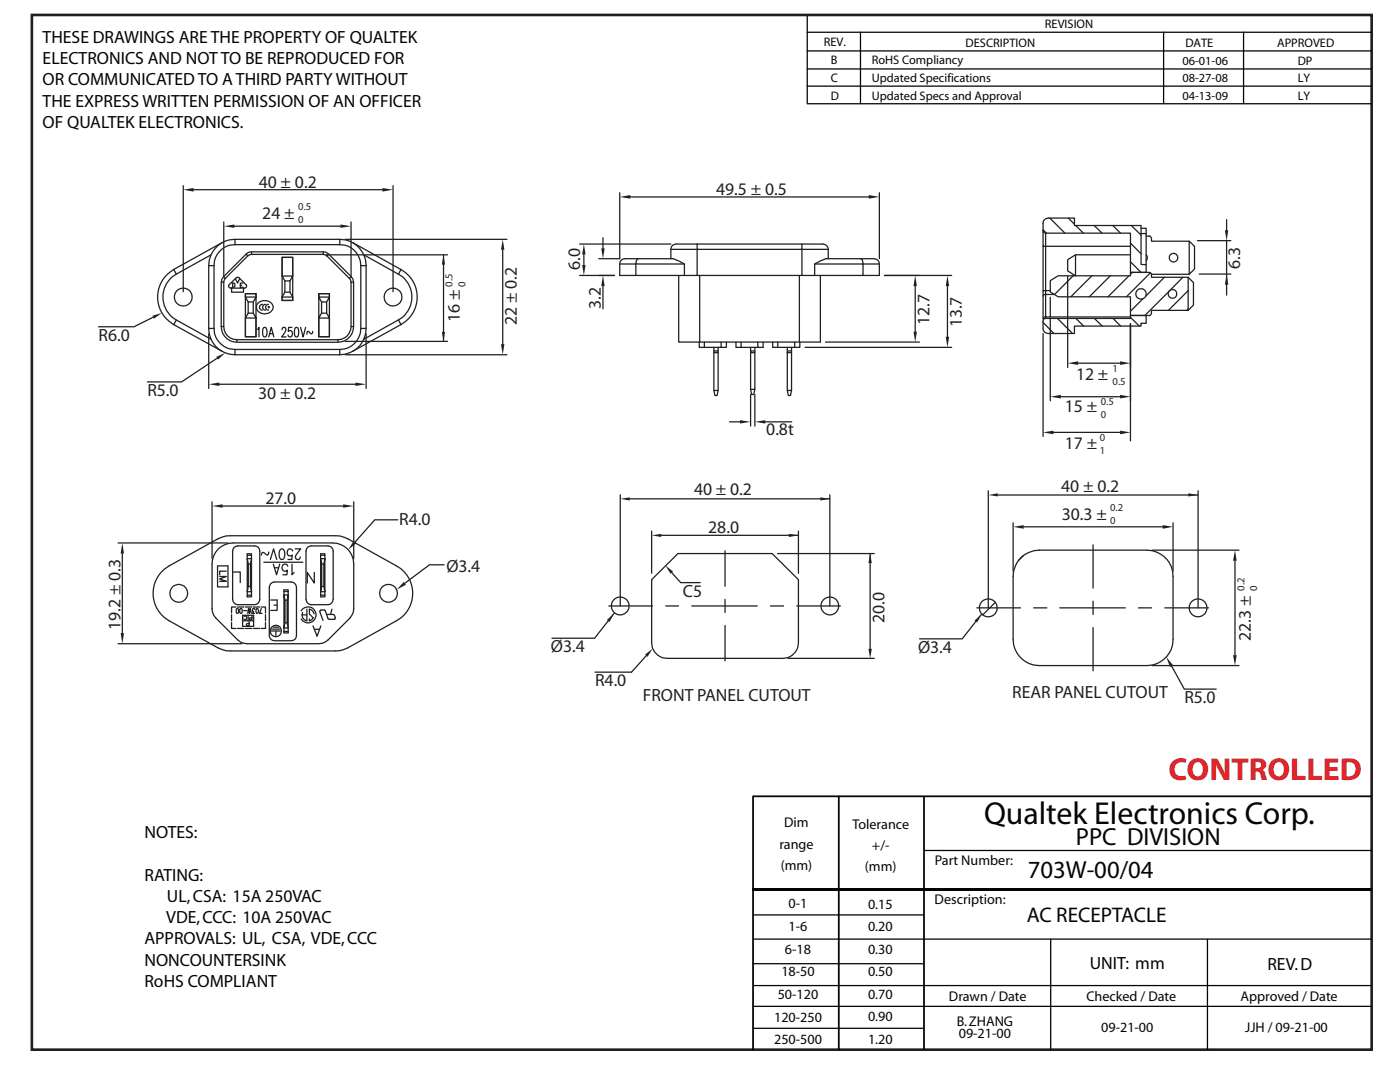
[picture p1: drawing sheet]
<svg xmlns="http://www.w3.org/2000/svg" width="279mm" height="216mm" viewBox="0 0 279 216" stroke-linecap="round" stroke-linejoin="round" font-family="sans-serif">
<path d="M6.4 3h267.3v206.5h-267.3z" fill="none" stroke="#231f20" stroke-width=".53"/>
<path d="M167.4 158.9v50.4M184.4 159v50.4M273.7 158.9h-123.4v50.6" fill="none" stroke="#050504" stroke-width=".35"/>
<g fill="none" stroke="#050504" stroke-width=".25">
<path d="M161.1 6.4h112.6M161.1 10.2h112.6M161.1 13.8h112.6M161.1 3.2v17.5M161.1 17.2h112.6M171.7 6.4v14.3M232.2 6.4v14.3M248.2 6.4v14.3M161.2 20.7h112.4M184.5 169.7h89.2M150.3 192.3h34M150.3 182.6h34.1"/>
<path d="M150.3 187.4h123.4M150.4 196.7h123.3M209.7 187.4v22.2M241 187.4v22.1M150.3 200.8h123.4M150.3 205.2h34"/>
</g>
<path d="M273.7 177.4h-123.5" fill="none" stroke="#050504" stroke-width=".4"/>
<path d="M150.2 177.2v.4h34.4v-.4" fill="none" stroke="#050504" stroke-width=".2"/>
<g fill="none" stroke="#231f20" stroke-width=".25">
<path d="M34.7 53.8l.5 .9M34.7 53.8a6.3 6.3 0 0 0 0 11M35.2 54.7a5.3 5.3 0 0 0 0 9.1M41.7 53v12.5h1M42.1 50.8l-6.9 3.9M42.7 53v12.5M44.4 48.4l-9.7 5.4M44.6 55.2l.4 .3M44.7 56.3v8.9h-.5M45 55.5l-.3 .8h-.5M46.9 47.8h20.9v1h-20.9zM46.9 48.8a4.2 4.2 0 0 0-4.2 4.2h-1"/>
<path d="M46.9 47.8a5.3 5.3 0 0 0-5.2 5.2M49 59.3v-.7h2.1v.7M49 59.3h2.1M49.1 50.7l.3 .4M49.1 50.7l.7-.4h.4h14.3l.8 .2 4.8 4.7 .3 .5 .2 .6v8.9a3.1 3.1 0 0 1-3.2 3.1h-20.1a3.1 3.1 0 0 1-3.1-3.1v-8.9l.1-.6 .3-.5zM49.4 51.1l-4.4 4.4M50.2 50.8l-.8 .3M50.2 50.3v.5h14.3v-.5M51.1 59.3v4.2l-.6-1v-2.3zM56.3 55.1v-3.7h2.1v3.7M56.3 59.3h2.1M56.3 55.1h2.1l-.5 1h-1z"/>
<path d="M56.9 56.1v2.2l-.6 1M57.9 56.1v2.2M58.4 55.1v4.2l-.5-1h-1M58.4 55.1v-3.7h-2.1v8.6h2.1v-.7M58.4 59.3v.7h-2.1v-.7M63.6 59.3v-.7h2.1v.7M63.6 59.3h2.1M64.5 50.8l.7 .3M65.2 51.1l4.5 4.4 .4-.3M65.6 50.7l-.4 .4M65.7 59.3v4.2l-.5-1v-2.3zM67.8 48.8a4.2 4.2 0 0 1 4.2 4.2"/>
<path d="M67.8 47.8a5.3 5.3 0 0 1 5.3 5.2M69.7 55.5l.4 .8M70.1 56.3v8.9h.5M70.1 56.3h.5M70.4 48.4l9.6 5.4-.5 .9-6.9-3.9M72 53h1.1M72 53v12.5M73.1 53v12.5h-1.1M79.5 54.7a5.2 5.2 0 0 1 0 9.1M80 53.8a6.3 6.3 0 0 1 0 11M123.7 52.7v2.3h3.2M123.7 52.7h3.2v2.3h9.7"/>
<path d="M127.4 51.6h-2.7a1.02 1.02 0 0 0-1 1.1M133.9 51.6v-1.8h5.2v5.2h-2.5M135.4 55v13.3h4.2M136.6 52.7h-9.7v-.2a.81 .81 0 0 1 .5-.9h6.9l2.3 1.1v2.3M139.1 48.7h20.9v1.1h-20.9zM139.1 48.7h-4.2a1.02 1.02 0 0 0-1 1.1M139.6 55v13.3h19.9M159.5 55v13.3h4.2v-13.3M160 48.7h4.2a1.08 1.08 0 0 1 1.1 1.1M160 55h2.6M162.6 52.7h9.6v2.3h-9.6M165.3 49.8h-5.3v5.2h-20.9"/>
<path d="M165.3 49.8v1.8M171.7 51.6l.3 .2 .2 .9h3.3M175.5 52.7a1.02 1.02 0 0 0-1.1-1.1h-9.6l-2.2 1.1v2.3M175.5 52.7v2.3h-3.3M208.2 45.8l.6 .7M208.2 46v-1.4a1.01 1.01 0 0 1 1-1.1h5.2v1.5h13.3v7.8h1v1.6h-3.1v-7.9h-16.9M208.2 46v.3l.5 .2M208.2 49.1v8.9M208.2 46v3.1h.5v-2.6M209.5 43.5l3 3M209.6 56l1.6-1h14.4v-.6h3.9l.3 .3v.6h7.3v6.6h-7.3v.7l-.3 .3h-3.9v-3.7h-14.4l-1.6-1zM210.4 58.8h-1.7v-.8h-.5v1.1"/>
<path d="M213.1 51.8l1.5-1v4.2l-1.5-.9zM213.2 43.5l1.2 1.2M214.2 55l-3.7 3.8M214.6 50.8h11M214.7 45l1.5 1.5M217.9 55l-4.2 4.2M218.4 45l1.5 1.5M221.6 55l-4.2 4.2M222.1 45l1.5 1.5M225.3 55l-4.2 4.2M225.6 52.2l2.1 2.2M225.6 48.5l2.1 2.1"/>
<path d="M225.6 49.1h-16.9v8.9h.9M225.8 45l1.9 1.9M226 54.4l-.4 .3M227.7 46.6h1v6.2M227.7 45.5h1v1.1M228.1 59.6l-2.5 2.5M228.7 50.8l.3 .4v.4l-.3 .4M228.7 47.1h.8l.3 .4v.6h7.5v6.6h-7.5M229.6 54.4l-4.8 4.8M232.4 55.3l-3.7 3.8M233.3 58.1l-4.8 4.8M236.1 55.3l-2.6 2.7"/>
<path d="M237.1 58l-3.9 3.9M237.1 55.3l1.1 1.1v4.5l-1.1 1M237.3 48.1l1.1 1v4.6l-1.1 1M41.7 65.5a5.2 5.2 0 0 0 5.2 5.3v-1.1M42.1 67.7l-6.9-3.9-.5 1 9.7 5.3M42.7 65.5a4.2 4.2 0 0 0 4.2 4.2M44.7 65.2a2.6 2.6 0 0 0 2.6 2.6v.5M46.9 70.8h20.9M46.9 69.7h20.9M47.3 67.8h20.1M49 63.5h2.1v3.7h-2.1zM49.5 60.2l-.5-.9v4.2l.5-1"/>
<path d="M50.5 60.2h-1v2.3h1M63.6 63.5v3.7h2.1v-3.7M63.6 63.5h2.1M64.2 60.2l-.6-.9v4.2l.6-1M65.2 60.2h-1v2.3h1M65.7 63.5v3.7h-2.1v-3.7M67.4 67.8v.5M67.8 69.7v1.1M70.1 65.2a2.6 2.6 0 0 1-2.7 2.6M72 65.5a4.2 4.2 0 0 1-4.2 4.2M73.1 65.5a5.2 5.2 0 0 1-5.3 5.3M79.5 63.8l-6.9 3.9"/>
<path d="M79.5 63.8l.5 1M80 64.8l-9.6 5.3M139.6 68.3v1h1M140.6 68.3v1h3.3M142.5 77.9h.8l-.2 1h-.4zM142.5 70v7.9M142.5 69.3v.7h.8v-.7M143.3 70v.4h-.8M143.3 70.4v7.5M143.9 68.3v1h1.1v-1M146.9 68.3v1h1M147.9 68.3v1h3.3"/>
<path d="M149.8 70h.8v.4h-.8zM149.8 77.7l.2 1h.4l.2-1M149.8 69.3v.7M149.8 70.4v7.3M150.6 70.4v7.3h-.8M150.6 69.3v.7M151.2 68.3v1h1.1v-1M154.2 68.3v1h1M155.2 68.3v1M157.1 77.9h.9l-.2 1h-.5zM157.1 70v7.9M157.1 69.3v.7h.9v-.7"/>
<path d="M158 70v.4h-.9M158 70.4v7.5M158.6 68.3v1h-3.4M159.6 68.3v1h-1M208.2 64.3l2.1 2.2M208.4 63.6l17.2-.1v-.6h3.1v1.6h-1v.6h-13.3v1.4h-5.2a1.01 1.01 0 0 1-1-1v-1.5zM211 63.5l3.1 3M214.7 63.5l1.6 1.6M218.4 63.5l1.6 1.6M222.1 63.5l1.6 1.6M225.6 63.3l1.8 1.8M225.6 63.2h-16.9v-4.4h-.3l-.2 .3v4.5l.2-.4h.3v.3"/>
<path d="M237.1 61.7l-.2 .2M32.2 114.2l1.6-1.3 9.7-5.4 1.6-.6h.9h21.8l1.7 .6 9.6 5.4a6.2 6.2 0 0 1 0 11l-9.6 5.4-1.7 .5-21.8 .1-.9-.1-1.6-.5-9.7-5.4a6.3 6.3 0 0 1-1.6-9.7zM43.3 109.8a4.3 4.3 0 0 1 3.2-1.5h19.9a4.2 4.2 0 0 1 4.2 4.2l-.1 9.6-.7 1.2-4.3 4.4-.6 .4-1.3 .3h-14.3l-1.3-.3-4.9-4.8-.7-1.2-.1-9.6a4.4 4.4 0 0 1 1-2.7zM46.7 109.2l.7-.3h3.4a1.01 1.01 0 0 1 1 1v9.7a1.08 1.08 0 0 1-1 1.1h-3.4a1.09 1.09 0 0 1-1-1.1v-9.7zM49.3 111.5l.3 1v4.5l-.3 1.1zM49.3 110.8h.9v.7M49.3 118.8h.9M49.6 112.5h.4M49.6 117h.4l.2 1.1h-.9v1h.9v-.3M50.2 111.5l-.2 1v4.5M50.2 111.5v7.3M50.2 110.8v-.3h-.9v1h.9"/>
<path d="M54 116.5l.8-.4h3.3a1.08 1.08 0 0 1 1.1 1.1v9.6a1.01 1.01 0 0 1-1.1 1.1h-3.3a1.01 1.01 0 0 1-1.1-1.1v-9.6zM56.7 118h.8v.7h-.8v-1h.8v.3M56.7 118.7l.2 1.1v4.5l-.2 1zM56.9 119.8h.4M61.4 109.2l.7-.3h3.4a1.01 1.01 0 0 1 1 1v9.7a1.09 1.09 0 0 1-1 1.1h-3.4a1.09 1.09 0 0 1-1-1.1v-9.7zM64 111.5l.2 1v4.5l-.2 1.1zM64 110.8h.8v.7h-.8v-1h.8v.3M64.2 112.5h.4M64.2 117h.4M64.8 111.5v6.6l-.2-1.1v-4.5zM64.8 118.8v.3h-.8v-1h.8v.7h-.8M130 115.7l5.3-5.2h18.8l5.2 5.2v12.5a3.1 3.1 0 0 1-3.1 3.2h-23a3.1 3.1 0 0 1-3.2-3.2z"/>
<path d="M130 106v8.4M132 106.8h27.3M144.7 109.9v7.1M144.7 119.6v2.6M159.3 106v8.4M46.2 122.6v1.3M46.2 124.2v1.2h.9M47.1 121.1h-.9v1.2M47.2 121.5h.3l.1 .1v.6l-.2 .2-.3-.2zM47.4 121.1h1.3M47.4 125.4h1.3M47.9 121.5h.3l.1 .1v.6l-.2 .2a.64 .64 0 0 1-.2-.9z"/>
<path d="M48.4 123.9h2.2M48.4 122.8h2.2v2.2h-2.2zM48.6 121.8h.7M48.7 123.1a.32 .32 0 0 1 .4 0 .32 .32 0 0 1 0 .4 .32 .32 0 0 1-.4 0M49 121.1h1.2M49 125.4h1.2M49.4 122.4l.2-1 .2 1 .1-1 .2 1M49.5 122.8v1.1M49.7 124v.8h-.5l.1-.3 .4-.1M50.3 122.9v.8l-.5-.1v-.3h.5M50.5 121.1h1.3M50.5 125.4h1.3"/>
<path d="M50.9 121.6l-.1-.1a.29 .29 0 0 0-.4 .1 .29 .29 0 0 0 .2 .4l-.2 .4h.4M51.2 121.5a.49 .49 0 0 1 .5 .3 .49 .49 0 0 1-.3 .6h-.2l-.1-.2zM52.1 121.1h.9v1.2M52.1 121.4l-.3 1h.5M53 124.2v1.2h-.9M53 122.6v1.3M56.9 124.3h.4l.2 1h-.8v1h.8v-.3h-.8M57.3 124.3v-4.5l.2-1.1v7.3M121.5 120.9h8.7M132.8 120.9h2.6M138.1 120.9h13M144.7 124.8v7.1"/>
<path d="M153.8 120.9h2.6M159 120.9h8.7"/>
<circle cx="36.6" cy="59.3" r="1.78"/>
<circle cx="78.4" cy="59.3" r="1.78"/>
<circle cx="227.7" cy="58.6" r="1.05"/>
<circle cx="234" cy="58.6" r=".86"/>
<circle cx="234.2" cy="51.4" r=".85"/>
<circle cx="35.7" cy="118.4" r="1.77"/>
<circle cx="77.5" cy="118.4" r="1.78"/>
<circle cx="123.8" cy="120.9" r="1.78"/>
<circle cx="165.6" cy="120.9" r="1.77"/>
</g>
<g fill="#231f20">
<path d="M130 106.8l2-.3v.7z"/>
<path d="M157.4 106.5l1.9 .3-1.9 .4z"/>
</g>
<path d="M123.8 98.7v22.2M125.7 99.5h39.9M165.6 98.7v22.2" fill="none" stroke="#231f20" stroke-width=".25"/>
<g fill="#231f20">
<path d="M123.8 99.5l1.9-.3v.7z"/>
<path d="M163.7 99.2l1.9 .3-1.9 .4z"/>
<path d="M132.8 112.8l1.5 1.3-.5 .4z"/>
</g>
<path d="M134.1 114.3l1.7 2h3.9" fill="none" stroke="#231f20" stroke-width=".25"/>
<path d="M121.1 123.7l1.5-1.3-1 1.7z" fill="#231f20"/>
<path d="M155.2 110.5h19.3M173.7 110.5v19M122.6 122.4l-3.9 4.9h-8.5M157.3 131.4h17.2" fill="none" stroke="#231f20" stroke-width=".25"/>
<g fill="#231f20">
<path d="M173.7 110.5l.3 1.9h-.7z"/>
<path d="M173.3 129.5h.7l-.3 1.9z"/>
</g>
<g fill="none" stroke="#231f20" stroke-width=".25">
<path d="M197.2 97.9v23.4M199.1 98.8h40M239.1 97.9v23.4M202.2 115v12.6M207.4 109.8h21.5M218.1 108.7v8.7M218.1 120v2.6M234.1 115v12.6M194.9 121.3h8.8M206.3 121.3h2.6M207.4 132.8h21.5M211.5 121.3h13.1"/>
<path d="M218.1 125.2v8.7M227.2 121.3h2.6M232.5 121.3h8.7"/>
</g>
<g fill="#231f20">
<path d="M197.2 98.8l1.9-.4v.7z"/>
<path d="M237.2 98.4l1.9 .4-1.9 .3z"/>
<path d="M194.5 123.8l1.4-1.3-.9 1.7z"/>
</g>
<g fill="none" stroke="#231f20" stroke-width=".25">
<path d="M204.3 110.8l-1.1 1.1M207.4 109.8a5.2 5.2 0 0 0-5.2 5.2M228.9 109.8a5.2 5.2 0 0 1 5.2 5.2M195.9 122.5l-3.9 5h-8.5M198.6 120.2l-2.5 2.5M202.2 127.6a5.3 5.3 0 0 0 5.2 5.2M234.1 127.6a5.2 5.2 0 0 1-5.2 5.2"/>
<circle cx="197.2" cy="121.3" r="1.78"/>
<circle cx="239.1" cy="121.3" r="1.78"/>
</g>
<path d="M232.8 131.1l1.3 1.6-.6 .4z" fill="#231f20"/>
<path d="M202.2 104.3v9.7M204.3 105.1h27.7M233.8 132.9l2.5 4.6h6.4" fill="none" stroke="#231f20" stroke-width=".25"/>
<g fill="#231f20">
<path d="M202.2 105.1l2.1-.3v.7z"/>
<path d="M232 104.8l2.1 .3-2.1 .4z"/>
</g>
<path d="M229.9 109.8h17.4M234.1 104.3v9.7M246.5 111.9v18.8" fill="none" stroke="#231f20" stroke-width=".25"/>
<g fill="#231f20">
<path d="M246.1 130.7h.7l-.3 2.1z"/>
<path d="M246.5 109.8l.3 2.1h-.7z"/>
</g>
<path d="M129 130.8l-3 3.3h-7.3M229.9 132.8h17.4" fill="none" stroke="#231f20" stroke-width=".25"/>
<g fill="#231f20">
<path d="M128.7 130.6l1.6-1.2-1.1 1.7z"/>
<path d="M30.4 63l1.9-.6-1.6 1.2z"/>
</g>
<path d="M30.6 63.3l-3.8 1.9h-7.1" fill="none" stroke="#231f20" stroke-width=".25"/>
<path d="M43.2 71.2l1.8-.8-1.5 1.4z" fill="#231f20"/>
<path d="M65.1 50.8h24.2M88.5 50.8v17.3M43.3 71.5l-7.1 4.7h-6.8M68.9 68.1h20.4" fill="none" stroke="#231f20" stroke-width=".25"/>
<g fill="#231f20">
<path d="M88.5 50.8l.3 2h-.6z"/>
<path d="M88.2 66.2h.6l-.3 1.9z"/>
</g>
<g fill="none" stroke="#231f20" stroke-width=".25">
<path d="M45.7 56.8l1.5-1.4 .3-.1 1.7 1.7-.1 .4-.3 .1h-2.8l-.4-.3zM46.2 57.5v.8h2.4v-.8M46.3 56.5l.6 .1v.6l-.6 .1M46.4 56.5v.8M47 55.6l.4 .9 .4-.9M48 56.9h.3M48.5 56.5h-.5v.8h.5M41.7 66.6v10.9M43.8 76.7h27.1M51.4 65.7l.3-.4v1.9M51.5 60.5a1.79 1.79 0 0 1 3 .9 1.56 1.56 0 0 1-1.4 1.2h-.5a1.3 1.3 0 0 1-1.3-.7 1.3 1.3 0 0 1 .2-1.4zM52.4 60.7a.59 .59 0 0 0-.6 .6 .59 .59 0 0 0 .6 .6"/>
<path d="M52.6 65.4l.3-.1a1.36 1.36 0 0 1 0 1.9h-.1a1.17 1.17 0 0 1-.4-1.5zM53 60.7a.59 .59 0 0 0-.6 .6 .59 .59 0 0 0 .6 .6M53.6 60.7a.59 .59 0 0 0-.6 .6 .59 .59 0 0 0 .6 .6M53.6 67.2l.5-1.9 .5 1.9M53.7 61.2h-.2l.2 .1-.2 .1M53.8 66.6h.7M56.3 65.8v-.3a.42 .42 0 0 1 .7-.1 .42 .42 0 0 1 0 .6l-.8 1.2h.9M58.2 65.3h-.6l-.1 .8 .1-.1a.44 .44 0 0 1 .7 .2l.1 .5a.49 .49 0 0 1-.3 .5 .49 .49 0 0 1-.5-.1l-.1-.2M58.9 65.4l.3-.1a1.17 1.17 0 0 1 .4 1.6l-.2 .2-.3 .1a1.17 1.17 0 0 1-.3-1.5zM60 65.3l.5 1.9 .5-1.9M62.4 66.1l-.2 .5-.8-.5-.1 .6M73.1 66.6v10.9"/>
</g>
<g fill="#231f20">
<path d="M70.9 76.3l2.2 .4-2.2 .3z"/>
<path d="M41.7 76.7l2.1-.4v.7z"/>
</g>
<path d="M68.9 47.8h32.3M100.3 49.8v18.9M68.9 70.8h32.3" fill="none" stroke="#231f20" stroke-width=".25"/>
<g fill="#231f20">
<path d="M100 68.7h.7l-.4 2.1z"/>
<path d="M100.3 47.8l.4 2h-.7z"/>
</g>
<path d="M44.7 44.3v11M46.8 45.1h21.1M70.1 44.3v11" fill="none" stroke="#231f20" stroke-width=".25"/>
<g fill="#231f20">
<path d="M44.7 45.1l2.1-.3v.7z"/>
<path d="M67.9 44.8l2.2 .3-2.2 .4z"/>
</g>
<path d="M36.6 37v21.2M38.6 37.9h37.7M78.4 37v21.2" fill="none" stroke="#231f20" stroke-width=".25"/>
<g fill="#231f20">
<path d="M76.3 37.5l2.1 .4-2.1 .3z"/>
<path d="M36.6 37.9l2-.4v.7z"/>
<path d="M70.6 107.9l.5 .5-1.6 1.3z"/>
</g>
<path d="M79.4 103.7h-4.6l-3.9 4.4" fill="none" stroke="#231f20" stroke-width=".25"/>
<path d="M80.6 116.1l.4 .6-1.9 1z" fill="#231f20"/>
<path d="M42.3 100.1v11.4M44.4 101h24.1M70.6 100.1v11.4M88.6 112.7h-2.9l-4.9 3.7" fill="none" stroke="#231f20" stroke-width=".25"/>
<g fill="#231f20">
<path d="M68.5 100.6l2.1 .4-2.1 .3z"/>
<path d="M42.3 101l2.1-.4v.7z"/>
</g>
<path d="M23.6 108.3h21.9M24.4 110.5v15.8M23.6 128.4h24.6" fill="none" stroke="#231f20" stroke-width=".25"/>
<g fill="#231f20">
<path d="M24.1 126.3h.6l-.3 2.1z"/>
<path d="M24.4 108.3l.3 2.2h-.6z"/>
</g>
<g fill="none" stroke="#231f20" stroke-width=".25">
<path d="M123.7 38.5v13.1M125.8 39.3h47.6M175.5 38.5v13.1M43.4 112.9h2.1v4.2h-2.1zM43.8 115h1.4l-1.4 .5 1.4 .5h-1.4M45.2 114h-1.4v.7M46.6 114.1h1.3v2.2M52.6 112.2h7.8M53.6 110.2l-.1 .5-.2 .1-.7-.6h-.2l-.2 .6M54 111.6l.6-2.1 .6 2.1M54 119.7h1.3v2.1h-1.3M54.6 112.6l.6 2.1 .6-2.1"/>
<path d="M54.8 113.3h.8M55.9 109.7l.4-.2a1.54 1.54 0 0 1 .3 2.1h-.4a1.23 1.23 0 0 1-.4-1.7zM57.4 113a.6 .6 0 0 0-.7-.4 .6 .6 0 0 0-.4 .8 .6 .6 0 0 0 .4 .5 .6 .6 0 0 0 .6-.1v.9h-.8M58.3 112.6v2.1l.4-.4M58.4 109.9l-.1-.2-.4-.2a.73 .73 0 0 0-.6 .7 .73 .73 0 0 0 .5 .7l.5-.1-.1 .8h-.7M58.9 109.5h1.1l-.8 1a.6 .6 0 0 0-.2 .8 .6 .6 0 0 0 .6 .3l.3-.5M62.7 114.2v2.1l-1.4-2.1v2.1M54.1 125.9h1.8M54.2 125.5h1.7M54.6 125.1h1M54.7 120.7h.6M55.1 125.9v.9"/>
<path d="M60.1 121.9a1.6 1.6 0 0 1 2.4-.4 1.6 1.6 0 0 1 0 2.4 1.6 1.6 0 0 1-2.4-.4M60.3 122.7h.9M61.2 121.5v2.4a1.16 1.16 0 0 1-.8-1.7M62.5 124.9l.8 2.1 .7-2.1M62.7 122.5l-.2-.4-.8-.6v1l.8 .8-.3 .4-.5 .2v-.4M62.8 125.6h.9M65.2 122.6h1.3l.2 .2 .2 .7h-1.3l-.8-1.7-.7-.1-.3 .4 .7 1.7M66.2 121.5l-.2 1.1"/>
<circle cx="55" cy="125.9" r="1.12"/>
</g>
<g fill="#231f20">
<path d="M173.4 38.9l2.1 .4-2.1 .3z"/>
<path d="M123.7 39.3l2.1-.4v.7z"/>
</g>
<path d="M115.7 55h6.9M115.7 48.7h18.2M116.5 50.8v2.1" fill="none" stroke="#231f20" stroke-width=".25"/>
<g fill="#231f20">
<path d="M116.2 52.9h.7l-.4 2.1z"/>
<path d="M116.5 48.7l.4 2.1h-.7z"/>
</g>
<path d="M119.5 51.6h4.2M119.5 55h3.1M120.3 47.4v2.1M120.3 57.1v4.5" fill="none" stroke="#231f20" stroke-width=".25"/>
<g fill="#231f20">
<path d="M120 49.5h.7l-.4 2.1z"/>
<path d="M120.3 55l.4 2.1h-.7z"/>
</g>
<path d="M176.5 55h7M182.6 57.1v9.1M164.7 68.3h18.8" fill="none" stroke="#231f20" stroke-width=".25"/>
<g fill="#231f20">
<path d="M182.6 55l.4 2.1h-.7z"/>
<path d="M182.3 66.2h.7l-.4 2.1z"/>
</g>
<path d="M176.5 55h13.4M189.1 57.1v10.1M160.7 69.3h29.2" fill="none" stroke="#231f20" stroke-width=".25"/>
<g fill="#231f20">
<path d="M189.1 55l.3 2.1h-.7z"/>
<path d="M188.7 67.2h.7l-.3 2.1z"/>
</g>
<path d="M149.8 78.7v6.3M150.6 78.7v6.3M145.6 84.2h2.1M152.7 84.2h5.3" fill="none" stroke="#231f20" stroke-width=".25"/>
<g fill="#231f20">
<path d="M150.6 84.2l2.1-.4v.7z"/>
<path d="M147.7 83.8l2.1 .4-2.1 .3z"/>
</g>
<path d="M208.2 66.5v20.6M225.6 64.6v23.4M210.2 86.3h13.3" fill="none" stroke="#231f20" stroke-width=".25"/>
<g fill="#231f20">
<path d="M208.2 86.3l2-.4v.8z"/>
<path d="M223.5 85.9l2.1 .4-2.1 .4z"/>
</g>
<path d="M209.6 59.3v20.7M211.7 79.2h11.8M225.6 64.6v15.4" fill="none" stroke="#231f20" stroke-width=".25"/>
<g fill="#231f20">
<path d="M223.5 78.8l2.1 .4-2.1 .3z"/>
<path d="M209.6 79.2l2.1-.4v.7z"/>
</g>
<path d="M213.1 55.1v18.2M215.2 72.5h8.3M225.6 64.6v8.7" fill="none" stroke="#231f20" stroke-width=".25"/>
<g fill="#231f20">
<path d="M213.1 72.5l2.1-.4v.7z"/>
<path d="M223.5 72.1l2.1 .4-2.1 .3z"/>
</g>
<path d="M239 48h6.6M239.3 54.7h6.3M244.8 47.9v11M244.8 43.8v2.1" fill="none" stroke="#231f20" stroke-width=".25"/>
<g fill="#231f20">
<path d="M244.5 45.9h.6l-.3 2.1z"/>
<path d="M244.8 54.7l.3 2.1h-.6z"/>
</g>
<text font-size="6.3" fill="#e11f25" x="233.2" y="155.7">CONTROLLED</text>
<text font-size="6.3" fill="#050504" x="196.4" y="164.3">Qualtek Electronics Corp.</text>
<g font-size="4.9" fill="#050504">
<text x="214.7" y="168.6">PPC DIVISION</text>
<text x="205.1" y="175.2">703W-00/04</text>
</g>
<text font-size="4.2" fill="#050504" x="204.9" y="184">AC RECEPTACLE</text>
<g font-size="3.5" fill="#050504">
<text x="8.5" y="8.6">THESE DRAWINGS ARE THE PROPERTY OF QUALTEK</text>
<text x="8.5" y="12.8">ELECTRONICS AND NOT TO BE REPRODUCED FOR</text>
<text x="8.5" y="17">OR COMMUNICATED TO A THIRD PARTY WITHOUT</text>
<text x="8.5" y="21.3">THE EXPRESS WRITTEN PERMISSION OF AN OFFICER</text>
<text x="8.5" y="25.5">OF QUALTEK ELECTRONICS.</text>
<text x="28.8" y="167.3">NOTES:</text>
<text x="28.8" y="175.7">RATING:</text>
<text x="33.3" y="180">UL, CSA: 15A 250VAC</text>
<text x="33.2" y="184.2">VDE, CCC: 10A 250VAC</text>
<text x="28.8" y="188.4">APPROVALS: UL, CSA, VDE, CCC</text>
<text x="28.8" y="192.7">NONCOUNTERSINK</text>
<text x="28.8" y="196.9">RoHS COMPLIANT</text>
<text x="217.5" y="193.3">UNIT: mm</text>
<text x="252.9" y="193.5">REV. D</text>
</g>
<g font-size="3.5" fill="#231f20">
<text x="51.6" y="37.5">40 ± 0.2</text>
<text x="142.9" y="38.9">49.5 ± 0.5</text>
<text x="52.3" y="43.7">24 ±</text>
<text x="115.8" y="53.8" transform="rotate(-90 115.8 53.8)">6.0</text>
<text x="247.5" y="53.6" transform="rotate(-90 247.5 53.6)">6.3</text>
<text x="91.7" y="64.3" transform="rotate(-90 91.7 64.3)">16 ±</text>
<text x="103.1" y="64.9" transform="rotate(-90 103.1 64.9)">22 ± 0.2</text>
<text x="119.9" y="61.7" transform="rotate(-90 119.9 61.7)">3.2</text>
<text x="185.5" y="64.9" transform="rotate(-90 185.5 64.9)">12.7</text>
<text x="192" y="65.3" transform="rotate(-90 192 65.3)">13.7</text>
<text x="19.7" y="68">R6.0</text>
<text x="214.8" y="75.8">12 ±</text>
<text x="29.4" y="79.1">R5.0</text>
<text x="51.5" y="79.6">30 ± 0.2</text>
<text x="212.5" y="82.3">15 ±</text>
<text x="152.9" y="86.7">0.8t</text>
<text x="212.5" y="89.7">17 ±</text>
<text x="53" y="100.6">27.0</text>
<text x="138.5" y="98.8">40 ± 0.2</text>
<text x="211.8" y="98.1">40 ± 0.2</text>
<text x="79.7" y="104.8">R4.0</text>
<text x="141.3" y="106.3">28.0</text>
<text x="211.9" y="103.7">30.3 ±</text>
<text x="89.1" y="114.1">Ø3.4</text>
<text x="136.3" y="119.1">C5</text>
<text x="24" y="125.7" transform="rotate(-90 24 125.7)">19.2 ± 0.3</text>
<text x="176.5" y="124.3" transform="rotate(-90 176.5 124.3)">20.0</text>
<text x="109.9" y="130.1">Ø3.4</text>
<text x="183.2" y="130.3">Ø3.4</text>
<text x="249.6" y="127.8" transform="rotate(-90 249.6 127.8)">22.3 ±</text>
<text x="118.8" y="136.9">R4.0</text>
<text x="128.3" y="139.9">FRONT PANEL CUTOUT</text>
<text x="202" y="139.4">REAR PANEL CUTOUT</text>
<text x="236.4" y="140.3">R5.0</text>
</g>
<g font-size="2.8" fill="#050504">
<text x="156.5" y="165.1">Dim</text>
<text x="170.1" y="165.3">Tolerance</text>
<text x="155.5" y="169.3">range</text>
<text x="155.8" y="173.6">(mm)</text>
<text x="172.6" y="173.8">(mm)</text>
<text x="174" y="169.6">+/-</text>
<text x="186.5" y="172.7">Part Number:</text>
<text x="157.4" y="181.2">0-1</text>
<text x="157.4" y="185.7">1-6</text>
<text x="173.2" y="181.3">0.15</text>
<text x="173.2" y="185.8">0.20</text>
<text x="186.5" y="180.3">Description:</text>
<text x="156.7" y="190.3">6-18</text>
<text x="173.2" y="190.3">0.30</text>
<text x="155.9" y="194.8">18-50</text>
<text x="173.2" y="194.8">0.50</text>
<text x="154.5" y="203.9">120-250</text>
<text x="155.2" y="199.4">50-120</text>
<text x="173.2" y="199.3">0.70</text>
<text x="173.2" y="203.7">0.90</text>
<text x="189.4" y="199.7">Drawn / Date</text>
<text x="216.8" y="199.8">Checked / Date</text>
<text x="247.6" y="199.7">Approved / Date</text>
<text x="154.5" y="208.3">250-500</text>
<text x="173.2" y="208.2">1.20</text>
<text x="190.9" y="204.7">B. ZHANG</text>
<text x="191.4" y="207.2">09-21-00</text>
<text x="219.8" y="206">09-21-00</text>
<text x="248.5" y="205.8">JJH / 09-21-00</text>
</g>
<g font-size="2.5" fill="#050504">
<text x="208.5" y="5.6">REVISION</text>
<text x="164.4" y="9.2">REV.</text>
<text x="192.7" y="9.3">DESCRIPTION</text>
<text x="236.6" y="9.3">DATE</text>
<text x="254.9" y="9.3">APPROVED</text>
<text x="165.8" y="12.8">B</text>
<text x="165.8" y="16.3">C</text>
<text x="174" y="12.8">RoHS Compliancy</text>
<text x="174" y="16.3">Updated Specifications</text>
<text x="236" y="12.9">06-01-06</text>
<text x="236" y="16.4">08-27-08</text>
<text x="259" y="12.9">DP</text>
<text x="259" y="16.4">LY</text>
<text x="165.8" y="19.9">D</text>
<text x="174" y="19.9">Updated Specs and Approval</text>
<text x="236" y="20">04-13-09</text>
<text x="259" y="19.9">LY</text>
</g>
<g font-size="2.1" fill="#231f20">
<text x="59.5" y="41.9">0.5</text>
<text x="59.5" y="44.5">0</text>
<text x="90.3" y="57.2" transform="rotate(-90 90.3 57.2)">0.5</text>
<text x="92.9" y="57.2" transform="rotate(-90 92.9 57.2)">0</text>
<text x="222.1" y="74.3">1</text>
<text x="222.1" y="76.8">0.5</text>
<text x="219.7" y="80.9">0.5</text>
<text x="219.7" y="83.4">0</text>
<text x="219.5" y="88">0</text>
<text x="219.5" y="90.6">1</text>
<text x="221.5" y="102">0.2</text>
<text x="221.5" y="104.5">0</text>
<text x="248.4" y="117.8" transform="rotate(-90 248.4 117.8)">0.2</text>
<text x="250.9" y="117.8" transform="rotate(-90 250.9 117.8)">0</text>
</g>
</svg>
